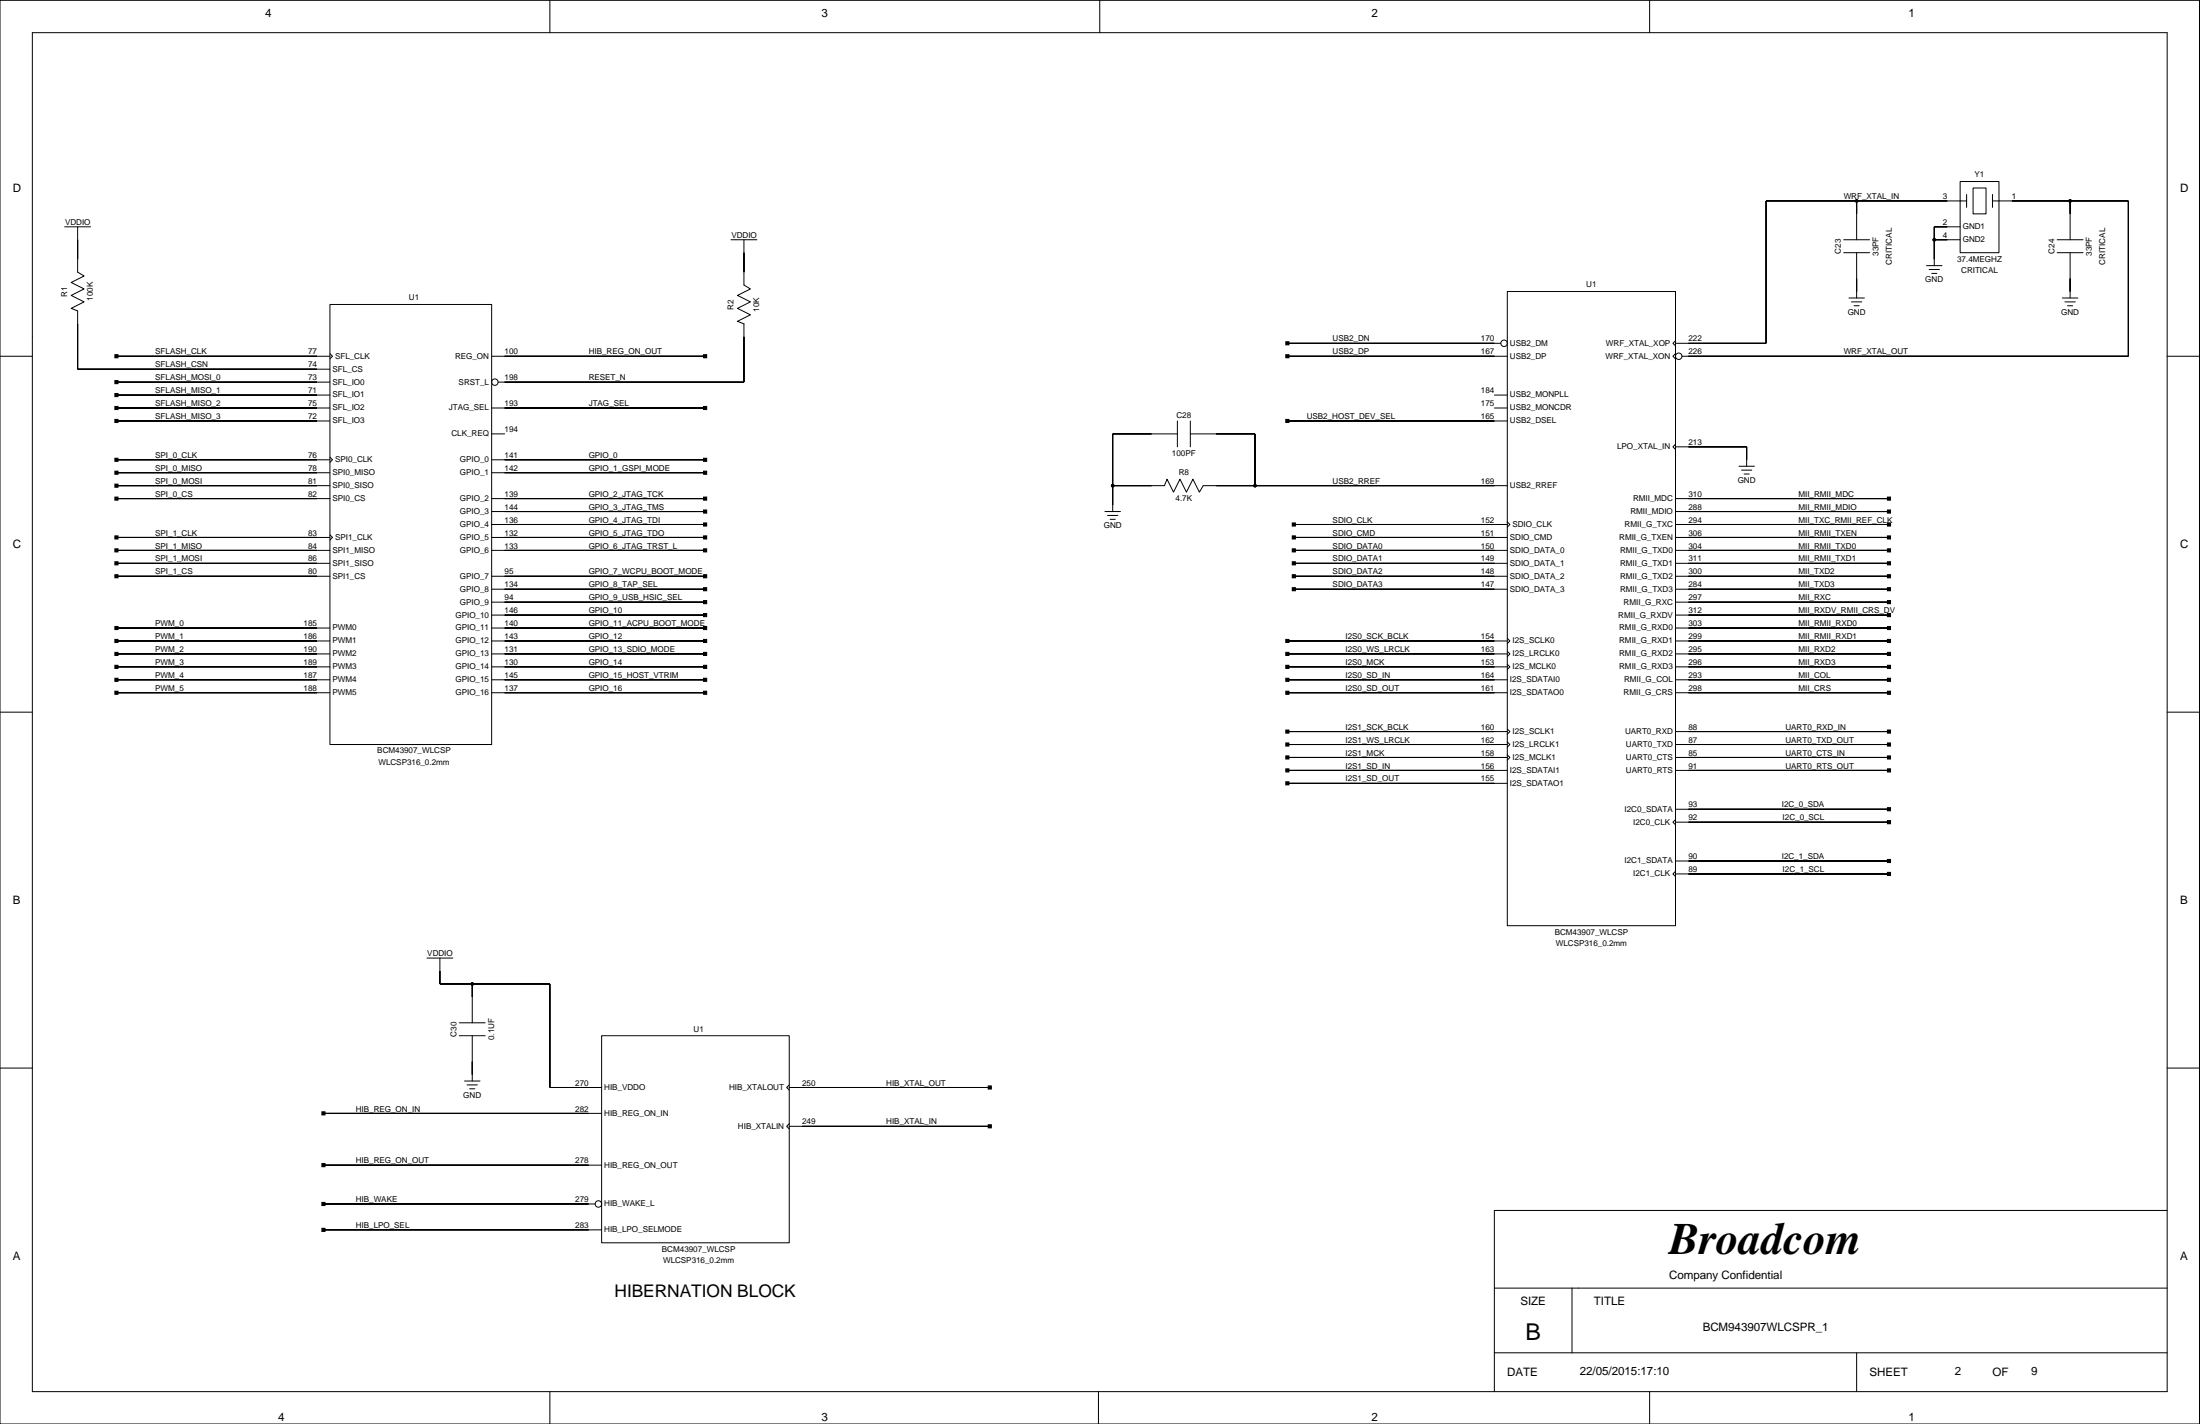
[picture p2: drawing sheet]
<svg xmlns="http://www.w3.org/2000/svg" width="432mm" height="279mm" viewBox="0 0 432 279" stroke-linecap="round" stroke-linejoin="round" font-family="sans-serif">
<g fill="none" stroke="#000" stroke-width=".2">
<path d="M0 .1h431.7v279.3h-431.7zM6.3 6.4h419.1v266.7h-419.1zM107.9 .1v6.3M215.9 .1v6.3M323.8 .1v6.3M364.4 39.4v7.6M384.7 35.6h7.6v14h-7.6zM386 39.4h-39.4v28h-17.7M386 38.2v2.5M387.3 36.9h2.5v5.1h-2.5zM391.1 39.4h26.6v30.5h-87.6M391.1 38.2v2.5"/>
<path d="M406.3 39.4v7.6M12.7 44.5h5.1M15.2 44.5v8.9l1.3 .8-2.5 1.2 2.5 1.3-2.5 1.3 2.5 1.2-2.5 1.3 1.2 .5v11.4h49.6M64.8 59.7h31.7v86.4h-31.7zM143.5 47h5.1M146 47v8.9l1.3 .8-2.6 1.3 2.6 1.2-2.6 1.3 2.6 1.3-2.6 1.2 1.3 .5v11.5h-48.2M295.8 57.2h33.1v124.4h-33.1zM361.9 47h5M361.9 49.6h5M362.9 58.5h3M363.4 59.2h2M363.9 60h1"/>
<path d="M364.4 49.6v8.9M378.1 52.1h3.1M378.6 52.9h2.1M379.1 53.6h1.1M379.6 47h5.1M384.7 44.5h-5.1v7.6M403.8 47h5M403.8 49.6h5M404.8 58.5h3M405.3 59.2h2M405.8 60h1M406.3 49.6v8.9"/>
<path d="M0 69.9h6.3M22.9 69.9h41.9M22.9 77.5h41.9M22.9 75h41.9M64.8 69.4l.5 .5-.5 .5M96.5 69.9h41.9M252.7 69.9h43.1M252.7 67.4h41.9M293.3 77.5h2.5M328.9 66.9l-.6 .5 .6 .5M328.9 69.4l-.6 .5 .6 .5M425.4 69.9h6.3"/>
<path d="M22.9 95.3h41.9M22.9 80.1h41.9M22.9 97.8h41.9M22.9 90.2h41.9M22.9 92.8h41.9M22.9 82.6h41.9M64.8 89.7l.5 .5-.5 .5M96.5 85.1h2.5M96.5 80.1h41.9M96.5 97.8h41.9M96.5 90.2h41.9M96.5 92.8h41.9"/>
<path d="M218.4 95.3h10.1l.6-1.3 1.2 2.6 1.3-2.6 1.3 2.6 1.2-2.6 1.3 2.6 .8-1.3h59.6M231.1 85.1h-12.7v15.3M231.1 82.6v5.1M233.6 85.1h12.7v10.2M233.6 82.6v5.1M252.7 82.6h43.1M293.3 80.1h2.5M328.9 87.2l-.6 .5 .6 .5M328.9 97.8h41.9M328.9 87.7h13.9v3.8M341.3 91.5h3M341.8 92.2h2"/>
<path d="M342.3 93h1M22.9 113.1h41.9M22.9 110.5h41.9M22.9 108h41.9M22.9 105.4h41.9M64.8 104.9l.5 .5-.5 .6M96.5 100.4h41.9M96.5 113.1h41.9M96.5 108h41.9M96.5 105.4h41.9M96.5 115.6h41.9M96.5 102.9h41.9"/>
<path d="M96.5 118.1h41.9M216.9 100.4h3M217.4 101.1h2M217.9 101.9h1M253.9 113.1h41.9M253.9 110.5h41.9M253.9 108h41.9M253.9 105.4h41.9M253.9 115.6h41.9M253.9 102.9h41.9M295.8 102.4l.6 .5-.6 .5M328.9 100.4h41.9"/>
<path d="M328.9 113.1h41.9M328.9 110.5h41.9M328.9 108h41.9M328.9 105.4h41.9M328.9 115.6h41.9M328.9 102.9h41.9M328.9 118.1h41.9M0 139.7h6.3M22.9 128.3h41.9M22.9 135.9h41.9M22.9 125.8h41.9M22.9 130.8h41.9"/>
<path d="M22.9 133.4h41.9M22.9 123.2h41.9M96.5 128.3h41.9M96.5 120.7h41.9M96.5 135.9h41.9M96.5 125.8h41.9M96.5 130.8h41.9M96.5 133.4h41.9M96.5 123.2h41.9M252.7 128.3h43.1M252.7 135.9h43.1M252.7 125.8h43.1"/>
<path d="M252.7 130.8h43.1M252.7 133.4h43.1M295.8 125.3l.6 .5-.6 .5M295.8 127.8l.6 .5-.6 .5M295.8 130.3l.6 .5-.6 .6M328.9 128.3h41.9M328.9 120.7h41.9M328.9 135.9h41.9M328.9 125.8h41.9M328.9 130.8h41.9M328.9 133.4h41.9M328.9 123.2h41.9"/>
<path d="M425.4 139.7h6.3M252.7 148.6h43.1M252.7 151.2h43.1M252.7 153.7h43.1M252.7 143.5h43.1M252.7 146.1h43.1M295.8 143l.6 .5-.6 .5M295.8 145.6l.6 .5-.6 .5M295.8 148.1l.6 .5-.6 .5M328.9 148.6h41.9M328.9 151.2h41.9M328.9 143.5h41.9"/>
<path d="M328.9 146.1h41.9M328.9 158.8h41.9M328.9 160.8l-.6 .5 .6 .5M328.9 171l-.6 .5 .6 .5M328.9 161.3h41.9M328.9 168.9h41.9M328.9 171.5h41.9M83.8 188h5.1M86.3 188v5.1h21.6v20.3h10.2M92.7 193.1v7.6M0 209.6h6.3M63.5 218.5h54.6"/>
<path d="M90.1 203.2h5.1M90.1 200.7h5.1M91.2 212.1h3M91.7 212.9h2M92.2 213.6h1M92.7 203.2v8.9M118.1 203.2h36.8v40.6h-36.8zM154.9 212.9l-.5 .5 .5 .5M154.9 213.4h39.4M425.4 209.6h6.3M63.5 228.6h54.6M63.5 236.2h53.3"/>
<path d="M154.9 220.5l-.5 .5 .5 .5M154.9 221h39.4M425.4 237.5h-132.1v35.6M63.5 241.3h54.6M293.3 252.7h132.1M308.5 252.7v12.7M107.9 273.1v6.3M215.6 273.1v6.3M293.3 265.4h132.1M323.8 273.1v6.3M364.4 265.4v7.7"/>
<circle cx="364.4" cy="39.4" r=".25"/>
<circle cx="406.3" cy="39.4" r=".25"/>
<circle cx="379.6" cy="47" r=".25"/>
<circle cx="97.1" cy="75" r=".63"/>
<circle cx="295.2" cy="67.4" r=".63"/>
<circle cx="329.5" cy="69.9" r=".63"/>
<circle cx="218.4" cy="95.3" r=".25"/>
<circle cx="246.3" cy="95.3" r=".25"/>
<circle cx="92.7" cy="193.1" r=".25"/>
<circle cx="117.4" cy="236.2" r=".63"/>
</g>
<g fill="#000" stroke="#000" stroke-width=".2">
<path d="M346.6 39.4v28z" fill-rule="evenodd"/>
<path d="M346.6 39.4h17.8z" fill-rule="evenodd"/>
<path d="M364.4 39.4v2.6z" fill-rule="evenodd"/>
<path d="M364.4 39.4h17.8z" fill-rule="evenodd"/>
<path d="M394.9 39.4h11.4z" fill-rule="evenodd"/>
<path d="M406.3 39.4v2.6z" fill-rule="evenodd"/>
<path d="M417.7 39.4v30.5z" fill-rule="evenodd"/>
<path d="M406.3 39.4h11.4z" fill-rule="evenodd"/>
<path d="M15.2 47v3.9z" fill-rule="evenodd"/>
<path d="M146 49.6v3.8z" fill-rule="evenodd"/>
<path d="M364.4 54.7v2.5z" fill-rule="evenodd"/>
<path d="M379.6 44.5v2.5z" fill-rule="evenodd"/>
<path d="M379.6 47v3.9z" fill-rule="evenodd"/>
<path d="M379.6 44.5h2.6z" fill-rule="evenodd"/>
<path d="M379.6 47h2.6z" fill-rule="evenodd"/>
<path d="M406.3 54.7v2.5z" fill-rule="evenodd"/>
<path d="M15.2 63.5v8.9z" fill-rule="evenodd"/>
<path d="M22.5 69.6h.7v.6h-.7z" fill-rule="evenodd"/>
<path d="M22.5 77.2h.7v.6h-.7z" fill-rule="evenodd"/>
<path d="M22.5 74.7h.7v.6h-.7z" fill-rule="evenodd"/>
<path d="M22.9 69.9h39.3z" fill-rule="evenodd"/>
<path d="M22.9 77.5h39.3z" fill-rule="evenodd"/>
<path d="M22.9 75h39.3z" fill-rule="evenodd"/>
<path d="M15.2 72.4h47z" fill-rule="evenodd"/>
<path d="M138.1 69.6h.6v.6h-.6z" fill-rule="evenodd"/>
<path d="M99 69.9h39.4z" fill-rule="evenodd"/>
<path d="M99 75h47z" fill-rule="evenodd"/>
<path d="M146 66.1v8.9z" fill-rule="evenodd"/>
<path d="M252.4 69.6h.6v.6h-.6z" fill-rule="evenodd"/>
<path d="M252.4 67.1h.6v.6h-.6z" fill-rule="evenodd"/>
<path d="M252.7 69.9h40.6z" fill-rule="evenodd"/>
<path d="M252.7 67.4h40.6z" fill-rule="evenodd"/>
<path d="M331.4 67.4h15.2z" fill-rule="evenodd"/>
<path d="M331.4 69.9h86.3z" fill-rule="evenodd"/>
<path d="M22.5 89.9h.7v.6h-.7z" fill-rule="evenodd"/>
<path d="M22.5 92.4h.7v.7h-.7z" fill-rule="evenodd"/>
<path d="M22.5 95h.7v.6h-.7z" fill-rule="evenodd"/>
<path d="M22.5 97.5h.7v.6h-.7z" fill-rule="evenodd"/>
<path d="M22.5 79.8h.7v.6h-.7z" fill-rule="evenodd"/>
<path d="M22.5 82.3h.7v.6h-.7z" fill-rule="evenodd"/>
<path d="M22.9 90.2h39.3z" fill-rule="evenodd"/>
<path d="M22.9 92.8h39.3z" fill-rule="evenodd"/>
<path d="M22.9 95.3h39.3z" fill-rule="evenodd"/>
<path d="M22.9 97.8h39.3z" fill-rule="evenodd"/>
<path d="M22.9 80.1h39.3z" fill-rule="evenodd"/>
<path d="M22.9 82.6h39.3z" fill-rule="evenodd"/>
<path d="M138.1 79.8h.6v.6h-.6z" fill-rule="evenodd"/>
<path d="M138.1 97.5h.6v.6h-.6z" fill-rule="evenodd"/>
<path d="M138.1 89.9h.6v.6h-.6z" fill-rule="evenodd"/>
<path d="M138.1 92.4h.6v.7h-.6z" fill-rule="evenodd"/>
<path d="M99 80.1h39.4z" fill-rule="evenodd"/>
<path d="M99 97.8h39.4z" fill-rule="evenodd"/>
<path d="M99 90.2h39.4z" fill-rule="evenodd"/>
<path d="M99 92.8h39.4z" fill-rule="evenodd"/>
<path d="M218.4 85.1v10.2z" fill-rule="evenodd"/>
<path d="M218.4 95.3v3.8z" fill-rule="evenodd"/>
<path d="M218.4 95.3h7.6z" fill-rule="evenodd"/>
<path d="M218.4 85.1h7.6z" fill-rule="evenodd"/>
<path d="M238.7 95.3h7.6z" fill-rule="evenodd"/>
<path d="M238.7 85.1h7.6z" fill-rule="evenodd"/>
<path d="M246.3 85.1v10.2z" fill-rule="evenodd"/>
<path d="M252.4 82.3h.6v.6h-.6z" fill-rule="evenodd"/>
<path d="M246.3 95.3h47z" fill-rule="evenodd"/>
<path d="M252.7 82.6h40.6z" fill-rule="evenodd"/>
<path d="M331.4 87.7h11.4z" fill-rule="evenodd"/>
<path d="M342.8 87.7v2.5z" fill-rule="evenodd"/>
<path d="M370.5 97.5h.6v.6h-.6z" fill-rule="evenodd"/>
<path d="M331.4 97.8h39.4z" fill-rule="evenodd"/>
<path d="M22.5 112.8h.7v.6h-.7z" fill-rule="evenodd"/>
<path d="M22.5 105.1h.7v.7h-.7z" fill-rule="evenodd"/>
<path d="M22.5 107.7h.7v.6h-.7z" fill-rule="evenodd"/>
<path d="M22.5 110.2h.7v.6h-.7z" fill-rule="evenodd"/>
<path d="M22.9 113.1h39.3z" fill-rule="evenodd"/>
<path d="M22.9 105.4h39.3z" fill-rule="evenodd"/>
<path d="M22.9 108h39.3z" fill-rule="evenodd"/>
<path d="M22.9 110.5h39.3z" fill-rule="evenodd"/>
<path d="M138.1 100.1h.6v.6h-.6z" fill-rule="evenodd"/>
<path d="M138.1 105.1h.6v.7h-.6z" fill-rule="evenodd"/>
<path d="M138.1 115.3h.6v.6h-.6z" fill-rule="evenodd"/>
<path d="M138.1 102.6h.6v.6h-.6z" fill-rule="evenodd"/>
<path d="M138.1 107.7h.6v.6h-.6z" fill-rule="evenodd"/>
<path d="M138.1 112.8h.6v.6h-.6z" fill-rule="evenodd"/>
<path d="M138.1 117.8h.6v.7h-.6z" fill-rule="evenodd"/>
<path d="M99 100.4h39.4z" fill-rule="evenodd"/>
<path d="M99 105.4h39.4z" fill-rule="evenodd"/>
<path d="M99 115.6h39.4z" fill-rule="evenodd"/>
<path d="M99 102.9h39.4z" fill-rule="evenodd"/>
<path d="M99 108h39.4z" fill-rule="evenodd"/>
<path d="M99 113.1h39.4z" fill-rule="evenodd"/>
<path d="M99 118.1h39.4z" fill-rule="evenodd"/>
<path d="M253.6 112.8h.6v.6h-.6z" fill-rule="evenodd"/>
<path d="M253.6 110.2h.6v.6h-.6z" fill-rule="evenodd"/>
<path d="M253.6 107.7h.6v.6h-.6z" fill-rule="evenodd"/>
<path d="M253.6 105.1h.6v.7h-.6z" fill-rule="evenodd"/>
<path d="M253.6 115.3h.6v.6h-.6z" fill-rule="evenodd"/>
<path d="M253.6 102.6h.6v.6h-.6z" fill-rule="evenodd"/>
<path d="M253.9 113.1h39.4z" fill-rule="evenodd"/>
<path d="M253.9 110.5h39.4z" fill-rule="evenodd"/>
<path d="M253.9 108h39.4z" fill-rule="evenodd"/>
<path d="M253.9 105.4h39.4z" fill-rule="evenodd"/>
<path d="M253.9 115.6h39.4z" fill-rule="evenodd"/>
<path d="M253.9 102.9h39.4z" fill-rule="evenodd"/>
<path d="M370.5 102.6h.6v.6h-.6z" fill-rule="evenodd"/>
<path d="M370.5 105.1h.6v.7h-.6z" fill-rule="evenodd"/>
<path d="M370.5 107.7h.6v.6h-.6z" fill-rule="evenodd"/>
<path d="M370.5 110.2h.6v.6h-.6z" fill-rule="evenodd"/>
<path d="M370.5 100.1h.6v.6h-.6z" fill-rule="evenodd"/>
<path d="M370.5 112.8h.6v.6h-.6z" fill-rule="evenodd"/>
<path d="M370.5 115.3h.6v.6h-.6z" fill-rule="evenodd"/>
<path d="M370.5 117.8h.6v.7h-.6z" fill-rule="evenodd"/>
<path d="M331.4 102.9h39.4z" fill-rule="evenodd"/>
<path d="M331.4 105.4h39.4z" fill-rule="evenodd"/>
<path d="M331.4 108h39.4z" fill-rule="evenodd"/>
<path d="M331.4 110.5h39.4z" fill-rule="evenodd"/>
<path d="M331.4 100.4h39.4z" fill-rule="evenodd"/>
<path d="M331.4 113.1h39.4z" fill-rule="evenodd"/>
<path d="M331.4 115.6h39.4z" fill-rule="evenodd"/>
<path d="M331.4 118.1h39.4z" fill-rule="evenodd"/>
<path d="M22.5 135.6h.7v.6h-.7z" fill-rule="evenodd"/>
<path d="M22.5 125.5h.7v.6h-.7z" fill-rule="evenodd"/>
<path d="M22.5 130.5h.7v.6h-.7z" fill-rule="evenodd"/>
<path d="M22.5 133.1h.7v.6h-.7z" fill-rule="evenodd"/>
<path d="M22.5 122.9h.7v.6h-.7z" fill-rule="evenodd"/>
<path d="M22.5 128h.7v.6h-.7z" fill-rule="evenodd"/>
<path d="M22.9 135.9h39.3z" fill-rule="evenodd"/>
<path d="M22.9 125.8h39.3z" fill-rule="evenodd"/>
<path d="M22.9 130.8h39.3z" fill-rule="evenodd"/>
<path d="M22.9 133.4h39.3z" fill-rule="evenodd"/>
<path d="M22.9 123.2h39.3z" fill-rule="evenodd"/>
<path d="M22.9 128.3h39.3z" fill-rule="evenodd"/>
<path d="M138.1 128h.6v.6h-.6z" fill-rule="evenodd"/>
<path d="M138.1 120.4h.6v.6h-.6z" fill-rule="evenodd"/>
<path d="M138.1 122.9h.6v.6h-.6z" fill-rule="evenodd"/>
<path d="M138.1 125.5h.6v.6h-.6z" fill-rule="evenodd"/>
<path d="M138.1 133.1h.6v.6h-.6z" fill-rule="evenodd"/>
<path d="M138.1 135.6h.6v.6h-.6z" fill-rule="evenodd"/>
<path d="M138.1 130.5h.6v.6h-.6z" fill-rule="evenodd"/>
<path d="M99 128.3h39.4z" fill-rule="evenodd"/>
<path d="M99 120.7h39.4z" fill-rule="evenodd"/>
<path d="M99 123.2h39.4z" fill-rule="evenodd"/>
<path d="M99 125.8h39.4z" fill-rule="evenodd"/>
<path d="M99 133.4h39.4z" fill-rule="evenodd"/>
<path d="M99 135.9h39.4z" fill-rule="evenodd"/>
<path d="M99 130.8h39.4z" fill-rule="evenodd"/>
<path d="M252.4 130.5h.6v.6h-.6z" fill-rule="evenodd"/>
<path d="M252.4 133.1h.6v.6h-.6z" fill-rule="evenodd"/>
<path d="M252.4 135.6h.6v.6h-.6z" fill-rule="evenodd"/>
<path d="M252.4 128h.6v.6h-.6z" fill-rule="evenodd"/>
<path d="M252.4 125.5h.6v.6h-.6z" fill-rule="evenodd"/>
<path d="M252.7 130.8h40.6z" fill-rule="evenodd"/>
<path d="M252.7 133.4h40.6z" fill-rule="evenodd"/>
<path d="M252.7 135.9h40.6z" fill-rule="evenodd"/>
<path d="M252.7 128.3h40.6z" fill-rule="evenodd"/>
<path d="M252.7 125.8h40.6z" fill-rule="evenodd"/>
<path d="M370.5 125.5h.6v.6h-.6z" fill-rule="evenodd"/>
<path d="M370.5 122.9h.6v.6h-.6z" fill-rule="evenodd"/>
<path d="M370.5 120.4h.6v.6h-.6z" fill-rule="evenodd"/>
<path d="M370.5 128h.6v.6h-.6z" fill-rule="evenodd"/>
<path d="M370.5 130.5h.6v.6h-.6z" fill-rule="evenodd"/>
<path d="M370.5 133.1h.6v.6h-.6z" fill-rule="evenodd"/>
<path d="M370.5 135.6h.6v.6h-.6z" fill-rule="evenodd"/>
<path d="M331.4 125.8h39.4z" fill-rule="evenodd"/>
<path d="M331.4 123.2h39.4z" fill-rule="evenodd"/>
<path d="M331.4 120.7h39.4z" fill-rule="evenodd"/>
<path d="M331.4 128.3h39.4z" fill-rule="evenodd"/>
<path d="M331.4 130.8h39.4z" fill-rule="evenodd"/>
<path d="M331.4 133.4h39.4z" fill-rule="evenodd"/>
<path d="M331.4 135.9h39.4z" fill-rule="evenodd"/>
<path d="M252.4 148.3h.6v.6h-.6z" fill-rule="evenodd"/>
<path d="M252.4 150.9h.6v.6h-.6z" fill-rule="evenodd"/>
<path d="M252.4 153.4h.6v.6h-.6z" fill-rule="evenodd"/>
<path d="M252.4 143.2h.6v.6h-.6z" fill-rule="evenodd"/>
<path d="M252.4 145.8h.6v.6h-.6z" fill-rule="evenodd"/>
<path d="M252.7 148.6h40.6z" fill-rule="evenodd"/>
<path d="M252.7 151.2h40.6z" fill-rule="evenodd"/>
<path d="M252.7 153.7h40.6z" fill-rule="evenodd"/>
<path d="M252.7 143.5h40.6z" fill-rule="evenodd"/>
<path d="M252.7 146.1h40.6z" fill-rule="evenodd"/>
<path d="M370.5 150.9h.6v.6h-.6z" fill-rule="evenodd"/>
<path d="M370.5 143.2h.6v.6h-.6z" fill-rule="evenodd"/>
<path d="M370.5 148.3h.6v.6h-.6z" fill-rule="evenodd"/>
<path d="M370.5 145.8h.6v.6h-.6z" fill-rule="evenodd"/>
<path d="M370.5 158.5h.6v.6h-.6z" fill-rule="evenodd"/>
<path d="M331.4 151.2h39.4z" fill-rule="evenodd"/>
<path d="M331.4 143.5h39.4z" fill-rule="evenodd"/>
<path d="M331.4 148.6h39.4z" fill-rule="evenodd"/>
<path d="M331.4 146.1h39.4z" fill-rule="evenodd"/>
<path d="M331.4 158.8h39.4z" fill-rule="evenodd"/>
<path d="M370.5 161h.6v.6h-.6z" fill-rule="evenodd"/>
<path d="M370.5 168.6h.6v.6h-.6z" fill-rule="evenodd"/>
<path d="M370.5 171.2h.6v.6h-.6z" fill-rule="evenodd"/>
<path d="M331.4 161.3h39.4z" fill-rule="evenodd"/>
<path d="M331.4 168.9h39.4z" fill-rule="evenodd"/>
<path d="M331.4 171.5h39.4z" fill-rule="evenodd"/>
<path d="M86.3 190.5v2.6z" fill-rule="evenodd"/>
<path d="M86.3 193.1h6.4z" fill-rule="evenodd"/>
<path d="M92.7 193.1v2.5z" fill-rule="evenodd"/>
<path d="M107.9 193.1v20.3z" fill-rule="evenodd"/>
<path d="M92.7 193.1h15.2z" fill-rule="evenodd"/>
<path d="M63.2 218.1h.6v.7h-.6z" fill-rule="evenodd"/>
<path d="M92.7 208.3v2.5z" fill-rule="evenodd"/>
<path d="M63.5 218.5h52z" fill-rule="evenodd"/>
<path d="M107.9 213.4h7.6z" fill-rule="evenodd"/>
<path d="M194 213.1h.6v.6h-.6z" fill-rule="evenodd"/>
<path d="M157.4 213.4h36.9z" fill-rule="evenodd"/>
<path d="M63.2 228.3h.6v.6h-.6z" fill-rule="evenodd"/>
<path d="M63.2 235.9h.6v.6h-.6z" fill-rule="evenodd"/>
<path d="M63.5 228.6h52z" fill-rule="evenodd"/>
<path d="M63.5 236.2h52z" fill-rule="evenodd"/>
<path d="M194 220.7h.6v.6h-.6z" fill-rule="evenodd"/>
<path d="M157.4 221h36.9z" fill-rule="evenodd"/>
<path d="M63.2 241h.6v.6h-.6z" fill-rule="evenodd"/>
<path d="M63.5 241.3h52z" fill-rule="evenodd"/>
<circle cx="364.4" cy="39.4" r=".25"/>
<circle cx="406.3" cy="39.4" r=".25"/>
<circle cx="379.6" cy="47" r=".25"/>
<circle cx="218.4" cy="95.3" r=".25"/>
<circle cx="246.3" cy="95.3" r=".25"/>
<circle cx="92.7" cy="193.1" r=".25"/>
</g>
<text font-size="8.8" x="327.6" y="246.1">Broadcom</text>
<text font-size="4.6" x="299.4" y="263">B</text>
<text font-size="3.4" x="120.6" y="254.5">HIBERNATION BLOCK</text>
<g font-size="2.3">
<text x="52.1" y="3.4">4</text>
<text x="161.3" y="3.4">3</text>
<text x="269.2" y="3.4">2</text>
<text x="374.6" y="3.4">1</text>
<text x="2.5" y="37.6">D</text>
<text x="427.9" y="37.6">D</text>
<text x="2.5" y="107.5">C</text>
<text x="427.9" y="107.5">C</text>
<text x="2.5" y="177.3">B</text>
<text x="427.9" y="177.3">B</text>
<text x="2.5" y="247.1">A</text>
<text x="327.6" y="250.9">Company Confidential</text>
<text x="427.9" y="247.1">A</text>
<text x="298.4" y="256">SIZE</text>
<text x="312.8" y="256">TITLE</text>
<text x="334.2" y="261.1">BCM943907WLCSPR_1</text>
<text x="310.1" y="269.7">22/05/2015:17:10</text>
<text x="383.7" y="269.7">2</text>
<text x="398.7" y="269.7">9</text>
<text x="295.8" y="270">DATE</text>
<text x="366.9" y="270">SHEET</text>
<text x="391.1" y="270">OF</text>
<text x="54.6" y="278.9">4</text>
<text x="161.3" y="278.9">3</text>
<text x="269.2" y="278.9">2</text>
<text x="374.6" y="278.9">1</text>
</g>
<g font-size="1.6">
<text x="387.6" y="34.8">Y1</text>
<text x="361.9" y="39.1">WRF_XTAL_IN</text>
<text x="381.3" y="39.1">3</text>
<text x="394.9" y="39.1">1</text>
<text x="12.8" y="44.1">VDDIO</text>
<text x="143.5" y="46.7">VDDIO</text>
<text x="381.3" y="44.1">2</text>
<text x="381.3" y="46.7">4</text>
<text x="385.2" y="45">GND1</text>
<text x="385.2" y="47.5">GND2</text>
<text x="361.3" y="49.8" transform="rotate(-90 361.3 49.8)">C23</text>
<text x="368.7" y="50.2" transform="rotate(-90 368.7 50.2)">33PF</text>
<text x="371.3" y="51.9" transform="rotate(-90 371.3 51.9)">CRITICAL</text>
<text x="384.1" y="51.3">37.4MEGHZ</text>
<text x="384.9" y="53.5">CRITICAL</text>
<text x="403.2" y="49.8" transform="rotate(-90 403.2 49.8)">C24</text>
<text x="410.6" y="50.2" transform="rotate(-90 410.6 50.2)">33PF</text>
<text x="413.2" y="51.9" transform="rotate(-90 413.2 51.9)">CRITICAL</text>
<text x="13.2" y="58.2" transform="rotate(-90 13.2 58.2)">R1</text>
<text x="18.3" y="59" transform="rotate(-90 18.3 59)">100K</text>
<text x="80.3" y="58.9">U1</text>
<text x="311.3" y="56.4">U1</text>
<text x="377.9" y="55.4">GND</text>
<text x="144" y="60.8" transform="rotate(-90 144 60.8)">R2</text>
<text x="149" y="61.1" transform="rotate(-90 149 61.1)">10K</text>
<text x="362.6" y="61.7">GND</text>
<text x="404.5" y="61.7">GND</text>
<text x="30.5" y="69.5">SFLASH_CLK</text>
<text x="60.5" y="69.5">77</text>
<text x="65.8" y="70.4">SFL_CLK</text>
<text x="89.3" y="70.4">REG_ON</text>
<text x="99" y="69.5">100</text>
<text x="115.5" y="69.5">HIB_REG_ON_OUT</text>
<text x="261.6" y="69.5">USB2_DP</text>
<text x="261.6" y="67">USB2_DN</text>
<text x="290.7" y="69.5">167</text>
<text x="290.7" y="67">170</text>
<text x="296.4" y="67.8">USB2_DM</text>
<text x="296.4" y="70.4">USB2_DP</text>
<text x="315.1" y="70.4">WRF_XTAL_XON</text>
<text x="315.2" y="67.8">WRF_XTAL_XOP</text>
<text x="331.4" y="69.5">226</text>
<text x="331.4" y="67">222</text>
<text x="361.9" y="69.5">WRF_XTAL_OUT</text>
<text x="30.5" y="77.2">SFLASH_MISO_1</text>
<text x="30.5" y="74.6">SFLASH_MOSI_0</text>
<text x="30.5" y="72.1">SFLASH_CSN</text>
<text x="60.5" y="77.2">71</text>
<text x="60.5" y="74.6">73</text>
<text x="60.5" y="72.1">74</text>
<text x="65.3" y="72.9">SFL_CS</text>
<text x="65.3" y="75.5">SFL_IO0</text>
<text x="65.3" y="78">SFL_IO1</text>
<text x="90" y="75.5">SRST_L</text>
<text x="99" y="74.6">198</text>
<text x="115.5" y="74.6">RESET_N</text>
<text x="290.7" y="77.2">184</text>
<text x="296.4" y="78">USB2_MONPLL</text>
<text x="30.5" y="79.7">SFLASH_MISO_2</text>
<text x="30.5" y="82.2">SFLASH_MISO_3</text>
<text x="60.5" y="82.2">72</text>
<text x="60.5" y="79.7">75</text>
<text x="65.3" y="80.5">SFL_IO2</text>
<text x="65.3" y="83.1">SFL_IO3</text>
<text x="88.1" y="80.5">JTAG_SEL</text>
<text x="99" y="79.7">193</text>
<text x="115.5" y="79.7">JTAG_SEL</text>
<text x="230.9" y="82.1">C28</text>
<text x="256.5" y="82.2">USB2_HOST_DEV_SEL</text>
<text x="290.7" y="82.2">165</text>
<text x="290.7" y="79.7">175</text>
<text x="296.4" y="80.5">USB2_MONCDR</text>
<text x="296.4" y="83.1">USB2_DSEL</text>
<text x="30.5" y="89.9">SPI_0_CLK</text>
<text x="60.5" y="89.9">76</text>
<text x="88.6" y="85.6">CLK_REQ</text>
<text x="99" y="89.9">141</text>
<text x="99" y="84.8">194</text>
<text x="115.5" y="89.9">GPIO_0</text>
<text x="230" y="89.4">100PF</text>
<text x="317.4" y="88.1">LPO_XTAL_IN</text>
<text x="331.4" y="87.3">213</text>
<text x="30.5" y="92.4">SPI_0_MISO</text>
<text x="30.5" y="94.9">SPI_0_MOSI</text>
<text x="60.5" y="94.9">81</text>
<text x="60.5" y="92.4">78</text>
<text x="65.3" y="93.2">SPI0_MISO</text>
<text x="65.3" y="95.8">SPI0_SISO</text>
<text x="65.8" y="90.7">SPI0_CLK</text>
<text x="90.3" y="90.7">GPIO_0</text>
<text x="90.3" y="93.2">GPIO_1</text>
<text x="99" y="92.4">142</text>
<text x="115.5" y="92.4">GPIO_1_GSPI_MODE</text>
<text x="231.3" y="93.2">R8</text>
<text x="261.6" y="94.9">USB2_RREF</text>
<text x="290.7" y="94.9">169</text>
<text x="296.4" y="95.8">USB2_RREF</text>
<text x="341.1" y="94.8">GND</text>
<text x="30.5" y="97.5">SPI_0_CS</text>
<text x="60.5" y="97.5">82</text>
<text x="65.3" y="98.3">SPI0_CS</text>
<text x="90.3" y="98.3">GPIO_2</text>
<text x="90.3" y="100.8">GPIO_3</text>
<text x="99" y="100">144</text>
<text x="99" y="97.5">139</text>
<text x="115.5" y="97.5">GPIO_2_JTAG_TCK</text>
<text x="115.5" y="100">GPIO_3_JTAG_TMS</text>
<text x="230.7" y="98.3">4.7K</text>
<text x="320" y="100.8">RMII_MDIO</text>
<text x="320.5" y="98.3">RMII_MDC</text>
<text x="331.4" y="100">288</text>
<text x="331.4" y="97.5">310</text>
<text x="353" y="97.5">MII_RMII_MDC</text>
<text x="353" y="100">MII_RMII_MDIO</text>
<text x="30.5" y="105.1">SPI_1_CLK</text>
<text x="30.5" y="107.6">SPI_1_MISO</text>
<text x="60.5" y="107.6">84</text>
<text x="60.5" y="105.1">83</text>
<text x="65.8" y="105.9">SPI1_CLK</text>
<text x="90.3" y="103.4">GPIO_4</text>
<text x="90.3" y="105.9">GPIO_5</text>
<text x="99" y="107.6">133</text>
<text x="99" y="105.1">132</text>
<text x="99" y="102.5">136</text>
<text x="115.5" y="105.1">GPIO_5_JTAG_TDO</text>
<text x="115.5" y="102.5">GPIO_4_JTAG_TDI</text>
<text x="115.5" y="107.6">GPIO_6_JTAG_TRST_L</text>
<text x="216.6" y="103.6">GND</text>
<text x="261.6" y="107.6">SDIO_DATA0</text>
<text x="261.6" y="105.1">SDIO_CMD</text>
<text x="261.6" y="102.5">SDIO_CLK</text>
<text x="290.7" y="107.6">150</text>
<text x="290.7" y="105.1">151</text>
<text x="290.7" y="102.5">152</text>
<text x="296.4" y="105.9">SDIO_CMD</text>
<text x="296.9" y="103.4">SDIO_CLK</text>
<text x="317.8" y="105.9">RMII_G_TXEN</text>
<text x="318.9" y="103.4">RMII_G_TXC</text>
<text x="331.4" y="107.6">304</text>
<text x="331.4" y="105.1">306</text>
<text x="331.4" y="102.5">294</text>
<text x="353" y="102.5">MII_TXC_RMII_REF_CLK</text>
<text x="353" y="105.1">MII_RMII_TXEN</text>
<text x="353" y="107.6">MII_RMII_TXD0</text>
<text x="30.5" y="112.7">SPI_1_CS</text>
<text x="30.5" y="110.2">SPI_1_MOSI</text>
<text x="60.5" y="112.7">80</text>
<text x="60.5" y="110.2">86</text>
<text x="65.3" y="108.5">SPI1_MISO</text>
<text x="65.3" y="111">SPI1_SISO</text>
<text x="65.3" y="113.5">SPI1_CS</text>
<text x="90.3" y="108.5">GPIO_6</text>
<text x="90.3" y="113.5">GPIO_7</text>
<text x="99" y="112.7">95</text>
<text x="115.5" y="112.7">GPIO_7_WCPU_BOOT_MODE</text>
<text x="261.6" y="112.7">SDIO_DATA2</text>
<text x="261.6" y="110.2">SDIO_DATA1</text>
<text x="290.7" y="112.7">148</text>
<text x="290.7" y="110.2">149</text>
<text x="296.4" y="108.5">SDIO_DATA_0</text>
<text x="296.4" y="111">SDIO_DATA_1</text>
<text x="296.4" y="113.5">SDIO_DATA_2</text>
<text x="318" y="108.5">RMII_G_TXD0</text>
<text x="318" y="111">RMII_G_TXD1</text>
<text x="318" y="113.5">RMII_G_TXD2</text>
<text x="331.4" y="112.7">300</text>
<text x="331.4" y="110.2">311</text>
<text x="353" y="110.2">MII_RMII_TXD1</text>
<text x="353" y="112.7">MII_TXD2</text>
<text x="90.3" y="116.1">GPIO_8</text>
<text x="90.3" y="118.6">GPIO_9</text>
<text x="99" y="117.8">94</text>
<text x="99" y="115.2">134</text>
<text x="115.5" y="115.2">GPIO_8_TAP_SEL</text>
<text x="115.5" y="117.8">GPIO_9_USB_HSIC_SEL</text>
<text x="261.6" y="115.2">SDIO_DATA3</text>
<text x="290.7" y="115.2">147</text>
<text x="296.4" y="116.1">SDIO_DATA_3</text>
<text x="318" y="116.1">RMII_G_TXD3</text>
<text x="318.7" y="118.6">RMII_G_RXC</text>
<text x="331.4" y="117.8">297</text>
<text x="331.4" y="115.2">284</text>
<text x="353" y="115.2">MII_TXD3</text>
<text x="353" y="117.8">MII_RXC</text>
<text x="30.5" y="125.4">PWM_1</text>
<text x="30.5" y="122.9">PWM_0</text>
<text x="59.6" y="125.4">186</text>
<text x="59.6" y="122.9">185</text>
<text x="65.3" y="123.7">PWM0</text>
<text x="89.4" y="121.2">GPIO_10</text>
<text x="89.4" y="123.7">GPIO_11</text>
<text x="99" y="125.4">143</text>
<text x="99" y="122.9">140</text>
<text x="99" y="120.3">146</text>
<text x="115.5" y="120.3">GPIO_10</text>
<text x="115.5" y="122.9">GPIO_11_ACPU_BOOT_MODE</text>
<text x="115.5" y="125.4">GPIO_12</text>
<text x="264.1" y="125.4">I2S0_SCK_BCLK</text>
<text x="290.7" y="125.4">154</text>
<text x="317.6" y="121.2">RMII_G_RXDV</text>
<text x="317.8" y="123.7">RMII_G_RXD0</text>
<text x="331.4" y="125.4">299</text>
<text x="331.4" y="122.9">303</text>
<text x="331.4" y="120.3">312</text>
<text x="353" y="125.4">MII_RMII_RXD1</text>
<text x="353" y="122.9">MII_RMII_RXD0</text>
<text x="353" y="120.3">MII_RXDV_RMII_CRS_DV</text>
<text x="30.5" y="130.5">PWM_3</text>
<text x="30.5" y="127.9">PWM_2</text>
<text x="59.6" y="130.5">189</text>
<text x="59.6" y="127.9">190</text>
<text x="65.3" y="126.2">PWM1</text>
<text x="65.3" y="128.8">PWM2</text>
<text x="65.3" y="131.3">PWM3</text>
<text x="89.4" y="126.2">GPIO_12</text>
<text x="89.4" y="128.8">GPIO_13</text>
<text x="89.4" y="131.3">GPIO_14</text>
<text x="99" y="130.5">130</text>
<text x="99" y="127.9">131</text>
<text x="115.5" y="127.9">GPIO_13_SDIO_MODE</text>
<text x="115.5" y="130.5">GPIO_14</text>
<text x="264.1" y="130.5">I2S0_MCK</text>
<text x="264.1" y="127.9">I2S0_WS_LRCLK</text>
<text x="290.7" y="130.5">153</text>
<text x="290.7" y="127.9">163</text>
<text x="296.9" y="126.2">I2S_SCLK0</text>
<text x="296.9" y="128.8">I2S_LRCLK0</text>
<text x="296.9" y="131.3">I2S_MCLK0</text>
<text x="317.8" y="126.2">RMII_G_RXD1</text>
<text x="317.8" y="128.8">RMII_G_RXD2</text>
<text x="317.8" y="131.3">RMII_G_RXD3</text>
<text x="331.4" y="130.5">296</text>
<text x="331.4" y="127.9">295</text>
<text x="353" y="127.9">MII_RXD2</text>
<text x="353" y="130.5">MII_RXD3</text>
<text x="30.5" y="135.6">PWM_5</text>
<text x="30.5" y="133">PWM_4</text>
<text x="59.6" y="135.6">188</text>
<text x="59.6" y="133">187</text>
<text x="65.3" y="133.9">PWM4</text>
<text x="65.3" y="136.4">PWM5</text>
<text x="89.4" y="133.9">GPIO_15</text>
<text x="89.4" y="136.4">GPIO_16</text>
<text x="99" y="135.6">137</text>
<text x="99" y="133">145</text>
<text x="115.5" y="133">GPIO_15_HOST_VTRIM</text>
<text x="115.5" y="135.6">GPIO_16</text>
<text x="264.1" y="133">I2S0_SD_IN</text>
<text x="264.1" y="135.6">I2S0_SD_OUT</text>
<text x="290.7" y="135.6">161</text>
<text x="290.7" y="133">164</text>
<text x="296.4" y="133.9">I2S_SDATAI0</text>
<text x="296.4" y="136.4">I2S_SDATAO0</text>
<text x="318.7" y="136.4">RMII_G_CRS</text>
<text x="318.8" y="133.9">RMII_G_COL</text>
<text x="331.4" y="135.6">298</text>
<text x="331.4" y="133">293</text>
<text x="353" y="133">MII_COL</text>
<text x="353" y="135.6">MII_CRS</text>
<text x="264.1" y="143.2">I2S1_SCK_BCLK</text>
<text x="290.7" y="143.2">160</text>
<text x="331.4" y="143.2">88</text>
<text x="350.4" y="143.2">UART0_RXD_IN</text>
<text x="74.1" y="147.8">BCM43907_WLCSP</text>
<text x="264.1" y="148.3">I2S1_MCK</text>
<text x="264.1" y="145.7">I2S1_WS_LRCLK</text>
<text x="290.7" y="148.3">158</text>
<text x="290.7" y="145.7">162</text>
<text x="296.9" y="144">I2S_SCLK1</text>
<text x="296.9" y="146.6">I2S_LRCLK1</text>
<text x="296.9" y="149.1">I2S_MCLK1</text>
<text x="319" y="144">UART0_RXD</text>
<text x="319.1" y="146.6">UART0_TXD</text>
<text x="319.1" y="149.1">UART0_CTS</text>
<text x="331.4" y="148.3">85</text>
<text x="331.4" y="145.7">87</text>
<text x="350.4" y="148.3">UART0_CTS_IN</text>
<text x="350.4" y="145.7">UART0_TXD_OUT</text>
<text x="74.3" y="150">WLCSP316_0.2mm</text>
<text x="264.1" y="150.8">I2S1_SD_IN</text>
<text x="264.1" y="153.3">I2S1_SD_OUT</text>
<text x="290.7" y="153.3">155</text>
<text x="290.7" y="150.8">156</text>
<text x="296.4" y="151.6">I2S_SDATAI1</text>
<text x="296.4" y="154.2">I2S_SDATAO1</text>
<text x="319.1" y="151.6">UART0_RTS</text>
<text x="331.4" y="150.8">91</text>
<text x="350.4" y="150.8">UART0_RTS_OUT</text>
<text x="318.9" y="159.3">I2C0_SDATA</text>
<text x="320.5" y="161.8">I2C0_CLK</text>
<text x="331.4" y="161">92</text>
<text x="331.4" y="158.4">93</text>
<text x="349.7" y="158.4">I2C_0_SDA</text>
<text x="349.9" y="161">I2C_0_SCL</text>
<text x="318.9" y="169.4">I2C1_SDATA</text>
<text x="320.5" y="171.9">I2C1_CLK</text>
<text x="331.4" y="171.1">89</text>
<text x="331.4" y="168.6">90</text>
<text x="349.7" y="168.6">I2C_1_SDA</text>
<text x="349.9" y="171.1">I2C_1_SCL</text>
<text x="305.1" y="183.4">BCM43907_WLCSP</text>
<text x="305.4" y="185.6">WLCSP316_0.2mm</text>
<text x="83.9" y="187.6">VDDIO</text>
<text x="89.6" y="203.4" transform="rotate(-90 89.6 203.4)">C30</text>
<text x="136.1" y="202.4">U1</text>
<text x="97" y="204.1" transform="rotate(-90 97 204.1)">0.1UF</text>
<text x="90.9" y="215.4">GND</text>
<text x="112.9" y="213">270</text>
<text x="118.6" y="213.8">HIB_VDDO</text>
<text x="143.1" y="213.8">HIB_XTALOUT</text>
<text x="157.4" y="213">250</text>
<text x="174" y="213">HIB_XTAL_OUT</text>
<text x="69.8" y="218.1">HIB_REG_ON_IN</text>
<text x="112.9" y="218.1">282</text>
<text x="118.6" y="218.9">HIB_REG_ON_IN</text>
<text x="144.8" y="221.5">HIB_XTALIN</text>
<text x="157.4" y="220.6">249</text>
<text x="174" y="220.6">HIB_XTAL_IN</text>
<text x="69.8" y="228.2">HIB_REG_ON_OUT</text>
<text x="112.9" y="228.2">278</text>
<text x="118.6" y="229.1">HIB_REG_ON_OUT</text>
<text x="69.8" y="235.9">HIB_WAKE</text>
<text x="112.9" y="235.9">279</text>
<text x="118.6" y="236.7">HIB_WAKE_L</text>
<text x="69.8" y="240.9">HIB_LPO_SEL</text>
<text x="112.9" y="240.9">283</text>
<text x="118.6" y="241.8">HIB_LPO_SELMODE</text>
<text x="129.9" y="245.6">BCM43907_WLCSP</text>
<text x="130.1" y="247.8">WLCSP316_0.2mm</text>
</g>
</svg>
